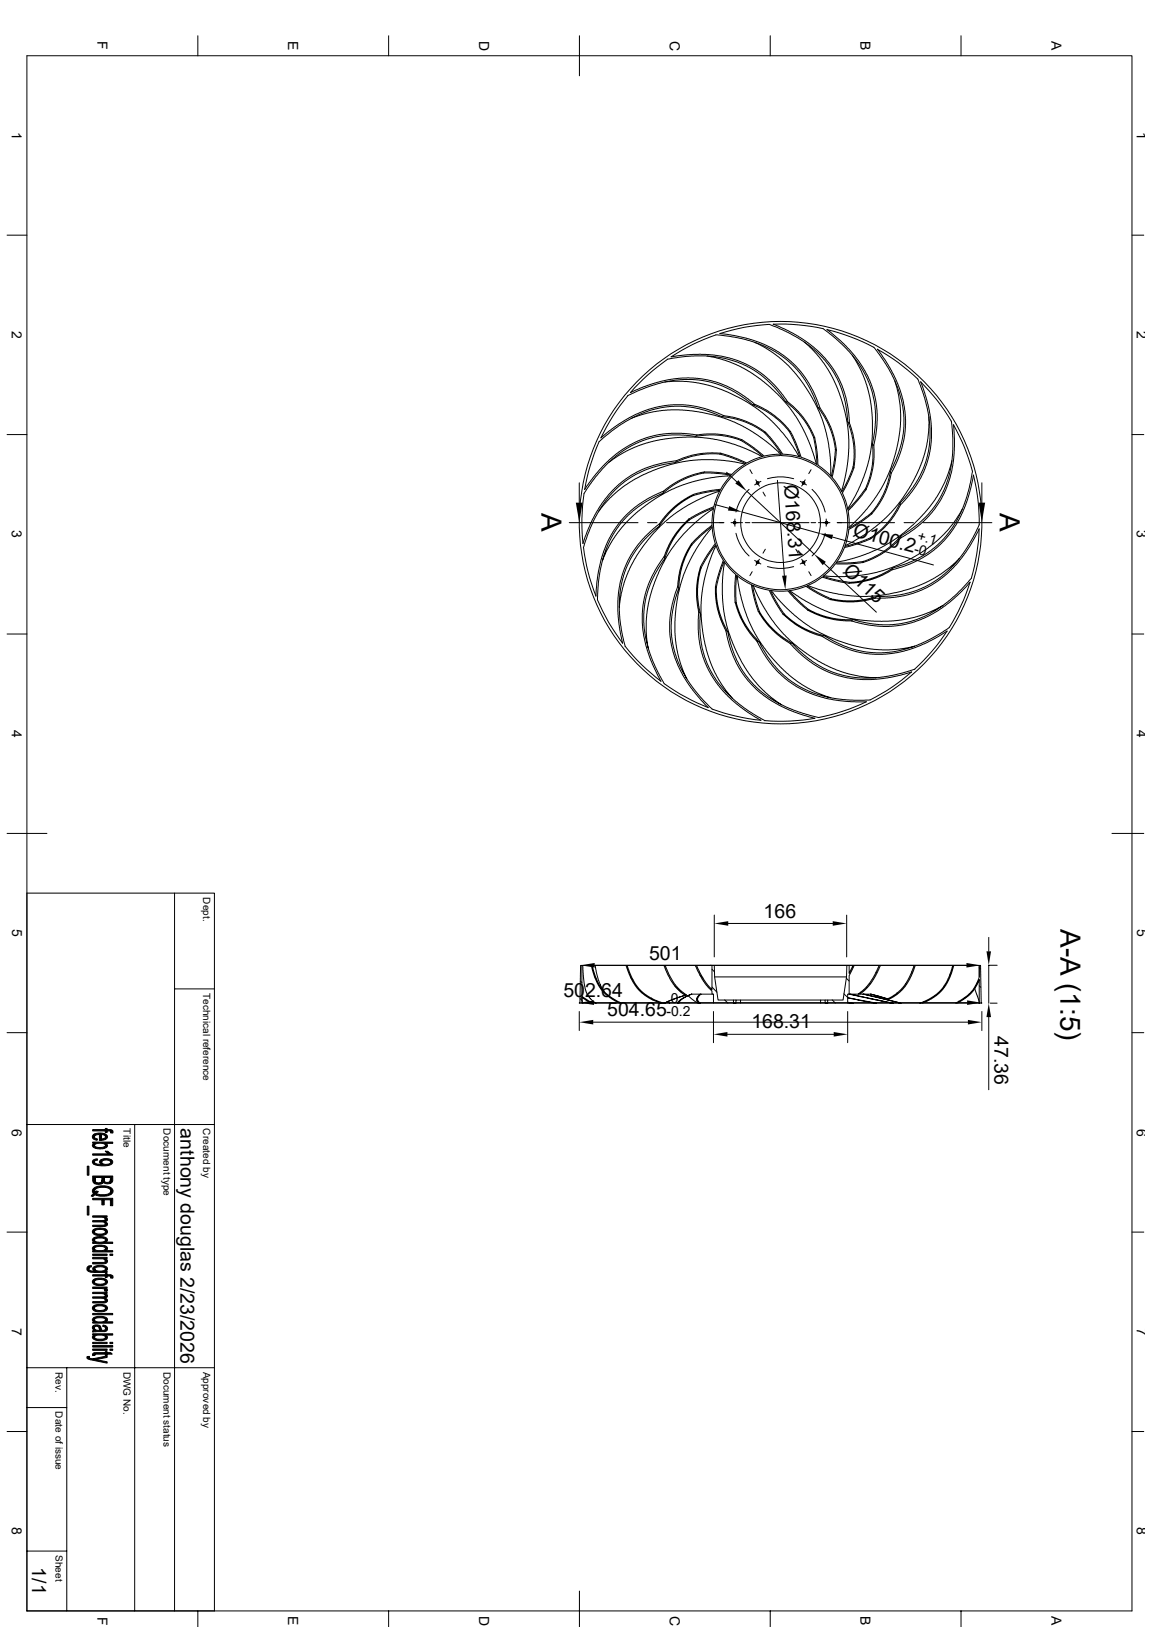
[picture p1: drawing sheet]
<svg xmlns="http://www.w3.org/2000/svg" width="297mm" height="420mm" viewBox="0 0 297 420" stroke-linecap="round" stroke-linejoin="round" font-family="sans-serif">
<g fill="none" stroke="#000" stroke-width=".26">
<path d="M6.9 14.4h285.2v401.4h-285.2zM51.1 9.2v5.2M100.3 9.2v5.2M149.5 9.2v10.4M198.8 9.2v5.2M248 9.2v5.2M1.8 60.7h5.1M292.1 60.7h3M171.5 98.6l4.9-.2 5.2 .7 4.6 1.4 5.3 2.5 4.5 3 3.1 2.6 4 4.5 2.7 4.1M182.5 91.9l4.5 1.1 4.9 2.1 4.4 2.8 3.8 3.3 3.7 4.1 2.7 4 2.2 4.5 1.7 5.3M194.8 88.4l2 1 2.5 1.6 3.9 3.2 3.6 4.1 2.8 4.4 2.1 4.2 1.5 4.7 1 6.5 .1 4.7M207.6 88.3l3.1 3.1 3.3 4.4 2.2 4.7 1.7 5.4 1 5.5 .1 4.5-.5 5.3-1.1 4.9"/>
<path d="M213.4 85.1a51.1 51.1 0 0 1 12.1 4.6M213.4 85l3.5 2.9 3.6 3.8 2.1 3 1.9 3.6 1.1 3.5 .7 4.1-.1 4.7-.7 4.3M219.9 91.7l2.3 4.1 1.7 4.4 1 5.3 .2 6.6-.6 5.2-1.2 4.7-1.9 4.6-2.7 4.7M225.5 89.6l3.1 4.3 2.4 4.5 1.1 2.9 1 4.8 .2 4.1-.7 4.4-1.3 3.9-1.6 3.2M226.4 90.2a47.7 47.7 0 0 1 10.4 7.6M226.4 90.1l3.2 4.8 1.8 3.5 1.6 4.6 .6 3.4v4.1l-.5 3.5-1.4 4.5-1.7 3.7M230.9 98.3l.8 3 .5 2.5 .2 5-.6 5-1.5 5.7-1.8 4.5-2.2 3.9-3.3 4.3-3.9 3.9M236.8 97.8l1.5 3.9 1.2 4.9 .5 3.9-.2 4.6-.9 4-1.6 4-2.5 3.8-2.6 2.9M1.8 112.2h5.1M162.9 108l3.9-1.3 4-.7 2.3-.2 5.4 .2 5.9 1.2 5 1.7 4.1 2.1 4.6 3.2 3.3 3M174.3 119.4l-3.6 .6-4.2 1.3-3.2 1.6-3.6 2.7-2.9 3-2.6 3.8-1.9 3.9-1.8 5.1M174.6 119l-.3 .4"/>
<path d="M179.5 112.6l-3.9-.3-5 .2-3.7 .9-4.1 1.7-3.7 2.5-3 2.7-2.4 2.8-2.8 4a44.2 44.2 0 0 0-.4 13.2l1.7-4.8 2.2-4.2 2.7-3.6 2.7-2.7 3.2-2.4 3.5-1.7 4.7-1.4 3.3-.5M179.5 112.6l3.4-.3 2.7 .1 3.7 .6 1.8 .7M179.9 112.3l-.4 .3M185.8 117.2l-2.7-.1-3.1 .4-3.4 .9-2.3 1M185.8 117.2l3.1 1 3.5 1.5-1.9 1.2-1.7 1.6-3.9-.6-3.2-.1M186 117l4 1.3 2.7 1.2M186 117l-.2 .2M186 117l-2.4-.1-3.4 .3-2.7 .6-3 1.2M186.3 107.6l-2.8-1.2-3-.9-4.8-.6h-3l-2.4 .4-3 .8-3.3 1.3-4.3 2.5-5.1 4.1-2.2 6.1-1.5 6.3 3.8-5.1 4.1-4 3.6-2.4 4.3-1.9 3.6-.9 3-.3 3.4 .1 3 .4 2.7-.3 4 .2 2 .4 3 .9 3.2 2.2 2.5 2 4.5-.5-2-2.8-2.4-2.7M186.3 107.6l3.1 .4 3.2 1.1 2.9 1.3 1.7 1.3M186.8 107.3l-.5 .3M186.8 107.3l3.1 .6 2.8 .9 2.7 1.4 2.2 1.4"/>
<path d="M191.1 113.7l3 1.9 2.7 2.2-2.1 .7-2 1M191.4 113.5l-.3 .2M192.2 119.8l-5.6-1-5.7-.1-4.7 .5-4.8 1.2-5.2 2.1-5 2.8-3.7 3.2-3 3.5M194.2 104.5l-4.6-3.3-3-1.5-3-1-4.2-.7h-3.9l-4.9 .8-4 1.3-4.5 2a47.1 47.1 0 0 0-7 10.9l4-3.1 3.2-2 4.1-1.9 3.9-1.1 3.4-.4 4.7 .2 3.6 .8 4.8 1.8M194.2 104.5l4.3 2.1 1.9 1.4 2.1 2 1.1 1.3 .7 1.3 2.1 5.3-2.2-.5-2.3-.2-2-2.9-2.3-2.7M194.8 104.4l-3.5-2.7-4-2.1-4-1.4-3.3-.5-4-.1-3.7 .4-5.1 1.4-4.5 1.9a48.3 48.3 0 0 1 9.8-8.6l4.7-.7 4.9-.1 4.7 .6 3.7 1.1 3 1.4 2.8 1.8 2.9 2.5 2.9 3.5a4.4 4.4 0 0 0 1.9 1.9l2.3 2.2 1 1.3 1.2 1.8 1.3 2.5 .7 3.3 .3 4.1M194.8 104.4l-.6 .1M194.8 104.4l2.9 1.4 2.4 1.6 1.9 1.7 2 2.3M196.6 117.9l-5-2.4-5.4-1.8-5-.8-4-.1-5.5 .5-5.7 1.3-4.4 1.9-2.3 1.3-2.2 1.6M197.6 111.6l-.4 .1M201.4 117.4l.1 .2M201.4 117.4l-.1 .1a17.5 17.5 0 0 0-15.7 24.6 17.3 17.3 0 0 0 30.3 2.3 17.3 17.3 0 0 0-14.3-26.8"/>
<path d="M201.4 117.4h.1M202.7 103.7h.5M203.2 103.7l-2.5-3.4-3.5-3.4-3.1-2.1-3.1-1.5-5-1.4-3.1-.4h-4.8l-4.9 .6a44.7 44.7 0 0 1 11.8-5.7l5.2 .8 4.2 1 4.6 2 3.1 1.9 2.6 2.3 2.7 3.2 1.8 3 1.9 4.6M203.2 103.7l1.5 1.2 2.5 2.7 1.7 2.6 1.3 2.8M203.7 111.4h.3M204 111.4l1.2 2.6 1.5 4 2.1 .8 2 1.1M205.8 117.3l.4 .6M209.9 112.9l.3 .1M210.2 113l.7 3.7 .2 3.4 3.4 2.9 .7-3.5 .4-3.5M210.5 119.1l.2 .7M211.1 105.2l1.8 2.6 1.2 2.6 1 2.9 .5 2.7M211.1 105.2l.5 .2"/>
<path d="M211.6 105.4l-1.8-4.4-2-3.5-2.2-2.8-3.1-2.7-3.2-2.1-4.3-1.8-5.3-1.4-3.9-.6a43.9 43.9 0 0 1 13-2.3l4.5 2 4 2.3 3.4 2.7 2.7 2.8 2 3 1.8 3.8 1 3.8 .5 4.7M211.6 105.4l1.3 2 1.4 2.8 1 3 .5 3M215.6 116l.2 .2M215.8 116.2l-.3 3.3-.8 3.7 1.4 1.8 1.1 2M218.7 108.9l.5 .3M218.7 108.9l.8 2.1 .8 3.5 .1 2.8-.3 3.2M219.2 109.2l-.5-4.7-1.1-4.1-1.4-3.3-2.2-3.4-2.3-2.5-4-3.3-4.3-2.5-3.9-1.7a45.9 45.9 0 0 1 13.1 1.3l3.1 2.5 3.5 3.4 2.7 3.5 2.2 4.1 .9 2.6 .9 4.9-.1 4.4-.7 4.2M219.2 109.2l.9 2.9 .5 3.1v2.9l-.3 2.7M225.1 114.6v5.3l-.6 3.2-1.1 3M225.1 114.6l.4 .4M225.5 114.9l-.1 4.7-.7 3.5-.6 1.9a18.2 18.2 0 0 1-4 5.6l-1.2 1.2 .2 2.3v2.2l3.2-1.9 2.6-2.1M239.7 107.6l-.1 3.7-.2 2.5-.7 2.9-1.7 4.8-2.4 4.6-2.9 4.1-3.7 4-4.2 3.3-5 3"/>
<path d="M245.5 108.7l.4 4.2-.2 5.5-.6 3.6-1.5 4.4-1.6 3.1-2.5 3.3-2.7 2.5-4.3 3M245.5 108.8a49.9 49.9 0 0 0-7.9-10.2l1.5 4.6 1 4.3 .3 2.9-.3 5.3-1 4.3-1.6 3.5-2.1 3.4-3.1 3.4M245.6 118.9l-1.4 4.7-2.4 4.6-3.3 4.3-3.9 3.9-4.6 3.5-4.1 2.1-5.4 2.1-4.6 1M292.1 112.2h3M146.9 134.9h17.7M149.5 124.6v5.2M167.1 134.9h2.4M170.2 135.2v.6M170.2 135.8l-3.9 3.5-2.3 2.8-2.2 3.9-.9 2.7-1 4.7-.1 4.2 .6 5.1 .9 4.2M171.1 127.3l-4.5 2.2-3.1 2.2-3.1 3.1-2.1 3-1.9 3.9-1 3-.8 4.4-.4 5.4a45.4 45.4 0 0 0 6.5 11.5l-.9-4.2-.4-4 .2-4.8 .8-4.2 1.6-4.1 2-3.2 2.4-2.9 3.8-3.4M171.2 126.8l-.1 .5M171.2 126.8l-3.7 1.7-3.8 2.5-2.8 2.7-2.4 3.1-1.9 3.5-1.5 4.1-.8 4-.5 5.5"/>
<path d="M172 134.9h14.8M177.8 134.3l-2.2 2.2-1.5 2.1-1.4 2.5-1.1 3M177.8 133.9l-2.3 2.4-1.9 2.6-1.1 2-1.1 2.7M177.8 133.9v.4M178.9 127.9l3-.7 3.9-.6-.9 2.1-.7 2.1-3.1 1.3-3.3 1.8M178.9 127.9l-2.4 1.3-2.2 1.7-2.5 2.6-1.6 2.3M178.9 127.6l-3 1.8-2 1.5-1.7 1.7-2 2.6M178.9 127.6v.3M181.6 122.1l-2.4 .6-3.3 1.3-2.3 1.3-2.5 2M181.6 122.1l3.7 .1 3.3 .5-1.4 1.7-1.2 1.9M181.7 121.8l-.1 .3M181.7 121.8l-2.4 .6-2.6 1-2.8 1.4-2.7 2"/>
<path d="M183.5 131.7l-3.6 2.8-3.6 3.5-3.2 4-3 5.4-1.8 4.7-1.3 5.5-.2 2.6v3l.5 4M183.7 136.1l-3.3 4.4-2.4 4.2-1.6 3.8-1.5 5.5-.7 5.5 .1 5.6 1 5.1 .8 2.6 1.1 2.4M183.7 135.9l-3 2.5-2.2 2.3M183.8 135.9l.2 2.3 .6 2.1-2.1 3-1.7 3M184.1 131.3l-.6 .4M184.1 131.1l-3.7 1.7-2.6 1.5M184.1 131.1l-.4 4.5-3.4 2.8-1.9 2M184.5 130.3l3.5 .9M185.7 126.8l-4.3 1.6-4.8 2.5-3.5 2.4-4.4 4.3-3.7 4.7-2.4 4.3-1.9 5-.9 5.2M185.9 126.3l-3.2 .4-3.8 .9M187.5 121.9l2.6 2.5M188.5 122.8l-5 .5-4.9 1.1-5.1 1.9-4.3 2.4-4.5 3.3-4.1 4-2.7 3.7-1.6 2.9-.9 2.1"/>
<path d="M189.7 134v1.8M189.9 137.7a11.4 11.4 0 0 0 3.4 5.8M191.5 132.2l19.9 5.5M191.6 134.9h-3M192.3 134.9h1.2M192.7 126.8l17.4 16.2M193.3 126.3a11.2 11.2 0 0 0-3.4 5.9M193.5 121.2l.6 1.1M194.1 134.9h14.6M195 123.9l1 1.6M196.3 124.2l-1.6 1M196.9 127l.6 1.1"/>
<path d="M198 123.6a12.1 12.1 0 0 1 6.8 0M200.6 124l1.8 24.6M206 127l-.6 1.1M206.5 124.2l1.6 1M207.8 123.9l-.9 1.6M209.3 134.9h1.2M209.3 121.2l-.6 1.1M209.5 126.3a12.1 12.1 0 0 1 3.4 5.9M211.2 134.9h3M212.9 137.7a11.4 11.4 0 0 1-3.4 5.8M213.2 134v1.8M214.8 138.6l26.1 7.2"/>
<path d="M217.3 126.1l-.2 .6M217.4 127.3l.8 2 .6 2.2M220.1 120.5l-1.2 3.3-1.6 3.2M220.1 120.5l.2 .3M220.3 120.8l-1.3 3.3-1.6 3.1M223.4 126.1l-2.5 3.3-2.1 2.1M223.4 126.1v.3M224.7 139.1l-2.7 1.1-4.1 1.2M224.7 138.8v.3M224.9 132.3v.4M229.7 121.7l-.6 3-1.1 2.7-1.8 3.2-1.3 1.7M229.7 121.7l.3 .5"/>
<path d="M230 122.2l-1.3 4.4-1.7 3.2-2 2.9-2.8 2-3.2 2-.9 4.4 3.5-1.1 3.1-1.2M230.8 134.9h-14.8M232.2 129.8l.1 .5M232.2 129.8l-.9 2-2.1 2.9-1.7 1.9-2.8 2.2M232.3 130.3l-1.5 2.7-1.6 2.1-2.2 2.2-2.3 1.8M232.4 138.9l-1.9 1.9-2.2 1.7-2.8 1.6-2.8 1.1M232.5 138.3l-.1 .6M232.5 138.3l-2 2.2-2.9 2.2-2.8 1.4-2 .8M233.3 134.9h2.4M238.2 134.9h17.7M248.3 131.4l-1.5 2.5-1.7 2.4-2.7 2.8-2.9 2.3-1.8 1.3-4.7 2.5-5.1 2.1-4 1-5.9 .5-5.4-.2M250.9 121.6a49.6 49.6 0 0 0-4.9-12l.3 3.6-.3 5.7-.8 4.4-1.5 4-2.3 3.8-1.7 2.1-3.7 3.4-3.6 2.3"/>
<path d="M251 121.6l-1.1 5.2-1.4 4.3-1.6 3.2-2.5 3.8-3.2 3.3-3.3 2.2-3.8 1.8-3.7 1.2M252.6 136.5a51.3 51.3 0 0 1-1.9 12.8l-3.9 4.1-2.8 2.4-4.4 2.8-2.8 1.3-4.3 1.1-3 .3-4.8-.3-4.6-1.1M252.7 136.5l-2.5 4.6-2.7 3.8-2.6 2.7-3.1 2.6-2.7 1.5-4.5 1.8-4 .7-4.8 .2M253.4 124.6v5.2M150.6 141.4a48.7 48.7 0 0 0 3.2 12.5M171.4 143.6l.2 .5M171.4 143.6l-2.2 3.4-1.8 3.7-1.2 3.7-.5 3.8 .2 4.6 .8 4 1.7 4.6 2.2 4.5a48.1 48.1 0 0 1-9.3-9.1M171.6 144.1l-2.7 4.3-1.2 2.6-1.2 4-.4 3.4 .1 3.9 1 4.9 1.5 4 2.5 5a42.9 42.9 0 0 0 11.6 6.5l-2.8-3.1-2.8-3.7-2.3-4.2-1.2-3.3-.8-4.2-.1-3.7 .6-4.2 1.5-4.9M174.9 151.4l.3 .4M178.4 140.4l-1.6 2.9-.9 2.2-.8 3.3-.2 2.6M178.4 140.4l.1 .3M178.5 140.7l-1.3 2.3-1 2.4-.7 3.1-.3 3.4"/>
<path d="M180.3 157.9l.4 .4M180.7 158.3l-.1 4 .5 4.5 1.1 3.8 1.7 3.4 3 4.2 2.9 2.8 3.4 2.6 4.2 2.5M180.8 146.3l.1 .3M180.8 146.3l-.8 3.5-.3 4.3 .6 3.9-.1 4.6 .2 2.5 .7 3.3 .7 2.2 2.1 4.2 1.3 1.9 2 2.4 3.9 3.4 5.2 3.4-4.8-.7-6.2-1.6a3.9 3.9 0 0 1-2.3-1.3l-3-3.3-3-4.1-2-4-1.2-3.6-.6-3.9 .1-3.5 .7-4.5 1.2-3.5M180.9 146.6l-.6 2.5-.3 2.8 .1 2.9 .6 3.5M184.4 141.5l-1.5 4-1.6 6.3-.4 4.2 .3 6 1 5.5 1.6 4.6 2.6 4.9 2.6 3.3M184.6 151.5l.2 .2M184.6 151.5l.1 2.6 .5 3.4 .7 2.3 1.4 3M184.7 140.6l-2.1 3-1.7 3M184.7 140.6l.8 2.1 1.2 2M184.7 140.8l-.3 .7M184.8 151.7l.3 4.1 .8 3.2 1.9 4.1 .9 3.7 1.4 3.5 1.1 2.1 1.9 2.8 2.9 3 2.8 2.1 2 1.2 5.4 2.3 5 1.4a47 47 0 0 0 12.4-4.1h-5.3l-4.4-.7-4.3-1.2-3.7-1.8-2.5-1.6-3.1-2.8-2.6-3.2-2.3-4.2"/>
<path d="M186.6 144.7l-1.5 4.7-.5 2.1M186.8 144.9l-1.3 4-.7 2.8M186.8 145.8l-.4 4.8 .3 6.7 .8 4.1 1.7 4.9 2.4 4.9 2.8 4.3 3.2 3.4 4.1 3M186.9 144.9l1.4 1.8 1.6 1.6-.3 2.9 .1 4.2M186.9 145.2v.7M189.7 155.4l.8 2.5 1.1 2.6 1.8 2.8 2 2.3M189.7 155.4l.3 .2M190 155.6l.8 2.4 1.4 3 1.7 2.5 2 2.2M190.2 148.7l.8 4.5 1.7 5.8 2.2 4.7 3 4.4 4.5 5 3.4 2.9 4.6 2.6 4 1.5M193.9 150.9l-2-1-1.8-1.4-.2 2.7 .1 4.4M193.9 151l.8 3.8 1 3M194.1 147.6l-.6 1"/>
<path d="M194.2 151l2.1 .8 2.2 .6 1.7 3.3 1.9 2.8M194.2 151.1l.9 4.1 .9 2.7M194.4 151.2l2.5 5.2 3.3 4.9 3.5 3.8 3.4 2.9 4.2 2.7 4.9 2.4 2.7 .8 3 .7 4.2 .4M194.7 144.7l1.6 .9M195.7 157.8l.3 .1M195.7 157.8l1.5 2.4 2 2.3 2.2 1.9 2.5 1.7M196 144.4l-1 1.6M196 157.9l1.8 2.7 2.1 2.3 2.5 1.9 2 1.2M197.5 141.8l-.6 1M198 146.3a12.1 12.1 0 0 0 6.8 0M198.8 152.4l2.2 .2 2.3-.1 1.8 2 3.3 3M198.8 152.4l1.9 3.6 1.7 2.5"/>
<path d="M199 152.4l4.1 4.7 4.2 3.6 4 2.5 4.5 2 5.3 1.7 4.5 .7h5.8l4.6-.8M202.1 158.5l3 2.6 1.8 1.1 2.1 1 3.2 1.1M202.1 158.5h.3M202.4 158.5l2.2 1.9 2.4 1.5 2.1 1 3.6 1.2M203.8 152.5l.6 .4M204.4 152.9l5.1 3.1 4.3 2 4.5 1.4 4.9 .8 6 .2 4.5-.5 4.7-1.3 4.9-2.3M205.4 141.8l.6 1M206.9 144.4l.9 1.6M208.1 144.7l-1.6 .9M208.3 151.3l3.4 2 2.8 1.3M208.4 157.5l2.7 1.3 2.3 .7 2.9 .6 3.4 .2M208.7 157.4l-.3 .1"/>
<path d="M208.7 147.6l.6 1M208.7 157.4l3.1 1.4 3 .8 2.7 .3h2.6M212.4 148.8l3.2 .9 3.7 .6M212.7 145.5l13.4 12.5M214.2 154.8l-2.6-1.3-3.6-2.2-2.2 .8-2.2 .4 2.4 2.5 2.7 2.4M214.5 154.6l-.3 .2M215.6 145.5l-1.5 1.8-1.7 1.5M217.9 141.3l-.9 2.1-1.2 1.9h3.7l3.3-.4M218.8 140.5l-.7 .3M219.3 150.3l-.2 .2M220.1 159.9l-.4 .4M222.7 145.2l-3.2 .3h-3.9"/>
<path d="M222.8 144.9l-.1 .3M225.8 154.4l-2.4 .6-3 .4-2.7-.1-3.5-.5M226.2 154l-3 .8-2.9 .3h-2.7l-3.1-.5M226.2 154l-.4 .4M230.2 147.1l-1.3 .8-3.1 1.4-3.2 .9-1.9 .3a19.3 19.3 0 0 1-7.1-1.1l-1.4-.4-1.9 1.2-2 1M230.2 147.1l4.1-1.3 3.1-1.4 3.5-2.3 3-2.8 2.8-3.8 1.8-3.5 1.5-4.2 1.2-5.2a45 45 0 0 1 1.4 13.1l-2.5 4.8-2.7 3.9-2.8 3-3.1 2.5-3 1.7-3.9 1.4-4.2 .8-4.2 .2M230.4 146.6l-2.8 1.6-2.3 1-3 .8-3 .3M230.4 146.6l-.2 .5M247.5 144.2l-2.3 2.2-2.4 1.8-3.4 2-4.8 1.9-5.4 1.3-5.4 .6-5.2-.3-5.1-.9-5-1.6M250.3 150.3a46.6 46.6 0 0 1-5.6 11.9l-4.3 2.6-3.7 1.7-4.5 1.4-3.9 .6-3.6-.1-4.4-.8-3.7-1.4-3.9-2.1M250.4 150.3l-3.3 3.4-3.9 3.1-3.1 2-4.1 1.7-4.3 1-3.9 .2-3.5-.3-4.6-1.1M1.8 163.7h5.1"/>
<path d="M187.3 162.8l.5 .2M187.3 162.8l1 4.1 1.9 4.5 2.2 3.5 2.6 2.9 3.5 2.8 3.4 1.9 4 1.6 4.4 1.3a49.3 49.3 0 0 1-12.9 .6M195.4 165.6l.5 .1M195.9 165.7l2.4 4.1 2.4 3 2.7 2.5 3.1 2 3.9 1.8 4.4 1.1 4.5 .5h4.8a26.5 26.5 0 0 0 7.3-4.2l3.8-3-5.5 1.4-4.1 .5-4.3-.1-3.5-.5-3.9-1.2-3.5-1.9-3.6-2.6-2.9-3M204.4 166l-.5 .1M204.4 166l2.8 2.8 3.5 2.6 4 2 3.5 1.1 4.5 .5 4.3-.1 4.3-.8 4.8-1.3M212.2 164.3l4.3 2.3 3.5 1.4 3.7 .7 4.1 .2 3.8-.5 4.5-1.2 4.7-2.1 3.6-2.2a52 52 0 0 1-8.4 9.9M212.7 164l-.5 .3M292.1 163.7h3M1.8 215.1h10.3M286.9 215.1h8.2M6.9 230.5h48.4v185.3"/>
<path d="M45 230.5v185.3M184.3 236.2v10.8M187.9 238.4h27M218.5 236.2v10.8M45 255.3h10.3M149.7 257.8l.5 .4M149.8 253.2l.4 .4M149.8 249.2h.4v8l2.8 1.8-1-.3-1.8-1.3v1.6h-.7l.1-.1zM150.2 249.2h.2M150.2 257.4v.7a.72 .72 0 0 0 .3 .8 .72 .72 0 0 0 .8 .1h1.2M150.2 259h.2M150.4 249.2l.3 4.5 .6 2.4 .9 1.6 1.6 1.3"/>
<path d="M150.4 249.2h2.2M152.6 249.2h.3l.3 1.7 1 2.5 1.2 2 1.7 1.6 3.3 2h-.5l-2.2-1.2-1.4-1.1-1.1-1.1-1.1-1.8-.7-1.7zM152.9 249.2h.7M153 259h.8M153.3 258.8h96.3M153.5 249.2h95.9M153.5 252.3l.5 .5M153.8 259h6.1M159.9 258.7l.2 .3M160.4 259h9.8M161.6 249.2h-7.5a.39 .39 0 0 0-.5 .1 .39 .39 0 0 0 .1 .6l.9 3.7 1.3 2.3M161.6 249.2h.2l1.5 3.7 1.8 2.6 2.7 2 2.9 1.3-.3 .1-3-1.3-1.8-1.3-.9-.9-1.5-2.1z"/>
<path d="M161.8 249.2h9.5M162.7 252.3l.7 .7M168 257.6l.5 .5M170.2 259h1.2M170.2 259h.1M170.7 258.8l-.5 .2 .2-.1M171.3 249.2h.4l1 2.4 1.3 2.4 1.4 1.5 1.7 1.3-.3 .1-.7-.4-1.9-1.9-1.4-2zM171.4 259h1.4M171.7 249.2h7.7M172.2 258.6l.6 .4M172.8 259h2.1M174 254.4l1.9 1.8"/>
<path d="M174.9 259h.3M176.8 256.9l-3.5 1.2-1.9 .9M177.1 256.8l-3.1 1.1-2.4 1.1M177.5 257l.2 .1M177.6 257l1.4 1.3 1.2 .7M178.5 256.6l-2.3 1.1-.8 .7-.2 .6h5M179.4 249.2h.3l2.3 4.2 1.7 2v-6.2h.6l.1 3 .9 5.9h4v.9h-5.2v-2.4h-.4v-.8l-2.1-2.4zM179.7 249.2h4M180.2 259h.1M180.3 259h.4M180.6 251.8l.8 .8M180.7 259h3.4"/>
<path d="M180.8 256.6l-.6 .4-.5 .8 .1 .6 .5 .6M180.9 256.6l-.6 .6-.3 .6 .2 .7 .5 .5M183.3 249.2h.4M183.7 250.2l.7 .7M183.7 254.8l1.3 1.3M183.7 256.6h-5.3l-2.5 1.3-.8 .6-.2 .5M184 256.6l.1 .2M184.3 249.2h34.2M184.4 252.2h34M187 258.1l.8 .9M189.2 259h.7h-.6M189.3 258.1h.6"/>
<path d="M189.9 258.1h1.2v.9h-1.2zM191.1 258.1h20.7M191.1 259h20.7M211.8 258.1h1.1v.9h-1.1zM212.9 259h.7M212.9 258.1h.7M214.8 258.1l.8 .9M217.8 256.5l.9 1M218.4 252.5l.7 .7M218.5 249.2h.6v2l1-2h.3l-1.3 2.6v4.8h-.4v2.4h-5.1v-.9h4l.8-5.9zM218.7 259h1M218.7 257.5l7.5 1.5"/>
<path d="M218.7 257.6l7.1 1.4M219.1 249.2h1M219.3 256.6l11.1 2.4M219.7 259l-1-.3 1.4 .3M219.7 259h.4M220 249.5l.2 .2M220.1 259h5.7M220.4 249.2h6.5M221.4 256.6h-2.3l11.1 2.4M221.9 256.6h2.8l4.3 1.3M222 256.2l.2 .1M222.7 256.6l9.7 2.4"/>
<path d="M222.8 256.6l9.6 2.4h4.9M224.3 253.8l.2 .2M224.7 256.6l4.7 1.3M225.8 259h.4M226.1 251l.2 .2M226.2 259h4M226.9 249.2h.3l-1.2 2.6-1.3 2-1.7 2-1.1 .8h-.5l1.6-1.2 1.4-1.6 1.4-2.4zM227.2 249.2h8.7M230.2 259h.2M230.4 259h2M231.4 256.3l.2 .2M232.4 259h.1"/>
<path d="M233.7 253.9l.1 .2M235.2 250.9l.3 .2M235.9 249.2h.3l-1.1 2.8-1.6 2.7-2.1 2.1-1.7 1-.7 .1 2.4-1.5 1.8-1.8 1.6-2.6zM236.2 249.2h9.6M238 259h8.6M238.3 258.6l.2 .1M241.3 256.9l.1 .1M243.5 254.6l.2 .2M245.1 251.5l.2 .2M245.8 249.2l.3 .1-.9 2.9-1.1 2.1-1 1.3-1.4 1.3-1.3 .9-2.3 1.1-.8 .1 3.1-1.4 2.5-2.1 1.7-2.6zM246.1 249.2h5.7a.56 .56 0 0 1 .7 0 .56 .56 0 0 1 .2 .7v2.3M247 259h5.7"/>
<path d="M247.4 258.4l.2 .2M250.1 256.5l.2 .2M251.5 255.2l1 2.6 .2 1.2M252 253.8l.2 .2M252.7 249.2h.3l.2 9.7 .2 .1h-.7v-6.1l-.7 1.5-1.4 2-2.4 1.9-1.1 .6-.5 .1 3.4-2.3 1.5-1.9 1.2-2.6zM252.7 249.8l.3 .3M252.7 254.5l.4 .3M252.7 259h.1M252.7 249.2h.1M255.1 242v3.6M255.5 259h1.8M257.3 249.2h-2.2v9.8"/>
<path d="M1.8 266.6h5.1M149.5 261.1v4.9M153.1 263.9h96.7M184.1 261.1v8.1M187.7 267h27.4M218.7 261.1v8.1M253.4 261.1v4.9M255.1 262.6v18.7M292.1 266.6h3M6.9 290.3h48.4M34.8 290.3v125.5M1.8 318.1h5.1"/>
<path d="M292.1 318.1h3M6.9 353.1h48.4M17.2 353.1v62.7M1.8 369.5h5.1M6.9 363.3h10.3M292.1 369.5h3M6.9 400.4h10.3M51.1 415.8v4.1M100.3 415.8v4.1M149.5 410.7v9.2M198.8 415.8v4.1M248 415.8v4.1"/>
<circle cx="189.6" cy="134.9" r=".34"/>
<circle cx="189.6" cy="134.9" r=".3"/>
<circle cx="195.5" cy="124.7" r=".34"/>
<circle cx="195.5" cy="124.7" r=".3"/>
<circle cx="201.4" cy="134.9" r="10.3"/>
<circle cx="201.4" cy="134.9" r="52"/>
<circle cx="207.3" cy="124.7" r=".3"/>
<circle cx="207.3" cy="124.7" r=".34"/>
<circle cx="213.3" cy="134.9" r=".34"/>
<circle cx="213.3" cy="134.9" r=".3"/>
<circle cx="195.5" cy="145.2" r=".34"/>
<circle cx="195.5" cy="145.2" r=".3"/>
<circle cx="207.3" cy="145.2" r=".3"/>
<circle cx="207.3" cy="145.2" r=".34"/>
</g>
<g fill="#000" stroke="#000" stroke-width=".26">
<path d="M24.3 295.1l.1 .6z" fill-rule="evenodd"/>
<path d="M24 293l.3-.3 .1 .9 .7 .4v.3a.92 .92 0 0 1-1-.3 .92 .92 0 0 1-.1-1z" fill-rule="evenodd"/>
<path d="M24 299.5l1-.4 .2 .4-.7 .2-.2 .9a.68 .68 0 0 1-.3-1.1z" fill-rule="evenodd"/>
<path d="M24.3 292.7l1.1-.2 1.5 .1 .3 .2v.7l-.3-.5-.7-.1-.1 1.5h-.4v-1.5l-1 .1-.3 .5z" fill-rule="evenodd"/>
<path d="M26.2 292.9v1.1h.1l.8-.3 .1-.9a.77 .77 0 0 1 .5 .9 .77 .77 0 0 1-.9 .6l-.7 .1z" fill-rule="evenodd"/>
<path d="M24 295.3l.3-.2 .1 .6a2.11 2.11 0 0 0 2.5 .3l.3-.3v-.6a.64 .64 0 0 1 .5 .8 .64 .64 0 0 1-.7 .5l-1.3 .2a1.66 1.66 0 0 1-1.9-1z" fill-rule="evenodd"/>
<path d="M27.2 297.2h.6l.2 .2-.1 .5z" fill-rule="evenodd"/>
<path d="M23.9 291.6h3.3v-.3h.4v.3h1v.6l-.4-.3h-.6v.5h-.4v-.5h-3.3z" fill-rule="evenodd"/>
<path d="M26.1 299.3l.9-.2 1.2 .1 .4 .1v.7a1.44 1.44 0 0 0-2.4 0z" fill-rule="evenodd"/>
<path d="M23.9 294.8h5.2v.3h-1.9v.6a2.28 2.28 0 0 0-2.8-.2v-.4h-.5z" fill-rule="evenodd"/>
<path d="M23.9 297.9h4l.1-.5 1.1 .6v.2h-5.2z" fill-rule="evenodd"/>
<path d="M24.3 299.9a2.03 2.03 0 0 0 2.1 .7v-.3a1.77 1.77 0 0 0 2.2-.3v-.7a.75 .75 0 0 1 .5 .9 .75 .75 0 0 1-.9 .6l-1 .1h-2l-.9-.3z" fill-rule="evenodd"/>
<path d="M28.6 291.6l.5 .2v.7l-.6-.1z" fill-rule="evenodd"/>
<path d="M22.5 301h.4v2.4h-.4z" fill-rule="evenodd"/>
<path d="M22.5 311.4h.4v2.2h-.4z" fill-rule="evenodd"/>
<path d="M24 308.3l.2-.2-.2 .8-.5-.2z" fill-rule="evenodd"/>
<path d="M24.8 307.5l.6 .1-.6 .5z" fill-rule="evenodd"/>
<path d="M24.6 304v.7a.89 .89 0 0 0 .8 .7 .89 .89 0 0 0 .9-.8l-.1 1h-1.6z" fill-rule="evenodd"/>
<path d="M25.8 299.6l.3-.3 .3 1.3-.7-.4z" fill-rule="evenodd"/>
<path d="M23.9 315.1h2.5l.7-.2 .1 1-.4-.4-2.9-.1z" fill-rule="evenodd"/>
<path d="M24.3 317.3l.8-.3 1.6 .1 .5 .1v.8a2.04 2.04 0 0 0-2.6-.4l-.2 .4z" fill-rule="evenodd"/>
<path d="M27.1 314.2l.1 .5z" fill-rule="evenodd"/>
<path d="M23.9 313.9h3.7v.3h-.5v.3l-.8-.3h-2.4z" fill-rule="evenodd"/>
<path d="M27.3 314.2a.58 .58 0 0 1 .4 .7 .58 .58 0 0 1-.6 .4z" fill-rule="evenodd"/>
<path d="M23.9 316.3l3.1-.1 .2-.8a.62 .62 0 0 1 .5 .8 .62 .62 0 0 1-.8 .4h-3z" fill-rule="evenodd"/>
<path d="M24 317.5l.3-.2 .1 .7a2 2 0 0 0 2.6 .3l.2-.2v-.9a.81 .81 0 0 1 .5 1 .81 .81 0 0 1-.9 .6l-.9 .1a1.6 1.6 0 0 1-2.1-1z" fill-rule="evenodd"/>
<path d="M26.9 304v.6a.8 .8 0 0 0 .8 .6 .8 .8 0 0 0 .8-.7v1h-1.3l-.4-.1z" fill-rule="evenodd"/>
<path d="M24.4 307.5l.2 .3 .2-.3 .1 .6 1.6 .3a1.69 1.69 0 0 0 2.1-.9v.9l-1.5 .4h-1.3l-1.4-.4z" fill-rule="evenodd"/>
<path d="M23.9 303.6h5.2v1.2l-.6 .7v-1.5h-1.6l-.1 1.4-.1-.2-.4 .3v-1.5h-1.7l-.1 1.6-.5-.5z" fill-rule="evenodd"/>
<path d="M23.9 309.3h5.2v1.9h-.6v-1.5h-1.6v1.3h-.6v-1.3h-2.4z" fill-rule="evenodd"/>
<path d="M24.1 306.8l1.3-.6h2.2a1.36 1.36 0 0 1 1.5 1.6l-.5 .6v-.9a1.53 1.53 0 0 0-1.9-1h-.5a1.53 1.53 0 0 0-1.8 1v.9l-.2 .3v-.6a.88 .88 0 0 1-.1-1.3z" fill-rule="evenodd"/>
<path d="M22.9 326.8l.7-.1-.1 .4-.4 .1-.2 .3z" fill-rule="evenodd"/>
<path d="M23.9 339h5.2v.4h-5.2z" fill-rule="evenodd"/>
<path d="M24.1 319.6l.2-.2 .1 1.3a.58 .58 0 0 1-.5-.4 .58 .58 0 0 1 .2-.7z" fill-rule="evenodd"/>
<path d="M24.1 321.8l.2-.2 .1 1.2-.6-.4z" fill-rule="evenodd"/>
<path d="M22.6 327.1l.3-.3v.7a1.09 1.09 0 0 0 1.5 .6v.4a1.69 1.69 0 0 1-2-.9z" fill-rule="evenodd"/>
<path d="M24.3 330.2l1-.3 1.5 .1 .4 .2v.7a2.12 2.12 0 0 0-2.7-.3l-.1 .3z" fill-rule="evenodd"/>
<path d="M23.9 334.8l3.2-.2 .1 1-.1-.3-.5-.1-2.7-.1z" fill-rule="evenodd"/>
<path d="M24.3 337l1.1-.3 1.5 .1 .3 .2v.7a1.77 1.77 0 0 0-2.1-.6l-.5 .3-.2 .3z" fill-rule="evenodd"/>
<path d="M27.2 327.6v.5z" fill-rule="evenodd"/>
<path d="M27.1 324.9l.1 .6z" fill-rule="evenodd"/>
<path d="M27.1 333.9l.1 .5z" fill-rule="evenodd"/>
<path d="M23.9 324.6h3.7v.3h-.5v.3l-.6-.2h-2.6z" fill-rule="evenodd"/>
<path d="M24.5 327.6a1.98 1.98 0 0 0 2.3 .4l.4-.4v.5h.4v.4h-3.2z" fill-rule="evenodd"/>
<path d="M23.9 332.2h3.7v.4h-.5v.4l-.7-.4h-2.5z" fill-rule="evenodd"/>
<path d="M23.9 333.6h3.7v.3h-.5v.3l-.7-.3h-2.5z" fill-rule="evenodd"/>
<path d="M23.9 323.7h3.7v.4h-3.7z" fill-rule="evenodd"/>
<path d="M24.3 319.4l1.8-.2a1.37 1.37 0 0 1 1.6 1l-.5 .4v-.5a2.3 2.3 0 0 0-2.5-.4l-.3 .4z" fill-rule="evenodd"/>
<path d="M24.3 321.6l1.8-.2a1.31 1.31 0 0 1 1.6 .9l-.5 .5v-.5a2.3 2.3 0 0 0-2.5-.4l-.3 .4z" fill-rule="evenodd"/>
<path d="M23.9 325.9h2.9l.4-.3 .1-.6a.69 .69 0 0 1 .4 .9 .69 .69 0 0 1-.9 .3l-2.9 .1z" fill-rule="evenodd"/>
<path d="M24.1 327.1l1-.4 1-.1a1.43 1.43 0 0 1 1.6 1l-.5 .5v-.5a1.95 1.95 0 0 0-2.3-.5l-.4 .4-.1 1v-.4l-.5-.5z" fill-rule="evenodd"/>
<path d="M24.1 330.4l.2-.2 .1 .7a1.7 1.7 0 0 0 2.1 .5l.7-.3v-.9a.83 .83 0 0 1 .5 1 .83 .83 0 0 1-1 .6l-.5 .1a2.06 2.06 0 0 1-2.4-.9z" fill-rule="evenodd"/>
<path d="M27.1 332.6l.6 .3-.1 .5-.6-.2z" fill-rule="evenodd"/>
<path d="M27.3 333.9a.58 .58 0 0 1 .4 .7 .58 .58 0 0 1-.6 .5z" fill-rule="evenodd"/>
<path d="M23.9 336h2.9l.4-.3v-.6a.64 .64 0 0 1 .5 .8 .64 .64 0 0 1-.8 .4h-3z" fill-rule="evenodd"/>
<path d="M24 337.2l.3-.2 .1 .7a2.12 2.12 0 0 0 2.7 .2l.1-.9a.83 .83 0 0 1 .5 1 .83 .83 0 0 1-1 .5l-.5 .1a1.92 1.92 0 0 1-2.4-.9z" fill-rule="evenodd"/>
<path d="M23.9 329.1h3.3v-.3h.4v.3h1v.6l-.4-.3h-.6v.4h-.4v-.4h-3.3z" fill-rule="evenodd"/>
<path d="M28.4 323.7h.7v.4h-.7z" fill-rule="evenodd"/>
<path d="M23.9 320.7h.5v-.4a2.24 2.24 0 0 0 2.8-.2v.5h1.9v.4h-5.2z" fill-rule="evenodd"/>
<path d="M23.9 322.8h.5v-.3a2.5 2.5 0 0 0 2.8-.1v.4h1.9v.4h-5.2z" fill-rule="evenodd"/>
<path d="M28.6 329.1l.5 .2v.6h-.6z" fill-rule="evenodd"/>
<path d="M22.5 350.2l.6-.1-.1 .8-.5-.3z" fill-rule="evenodd"/>
<path d="M23.9 347.3h5.2v.4h-5.2z" fill-rule="evenodd"/>
<path d="M24.3 342.8l.1 .7z" fill-rule="evenodd"/>
<path d="M24.1 340.2l.2-.1 .1 1.1-.6-.5z" fill-rule="evenodd"/>
<path d="M24.3 344.7l.1 .4z" fill-rule="evenodd"/>
<path d="M24.1 349.3l.4-.1v.7h-.6z" fill-rule="evenodd"/>
<path d="M23.9 342.3a1.65 1.65 0 0 1 2 0l-.1 1.1a.96 .96 0 0 0-1.1-1l-.4 .2v.8l-.4-.5z" fill-rule="evenodd"/>
<path d="M26.6 342.1l.6 .1v.7l-.1-.3-.6-.2z" fill-rule="evenodd"/>
<path d="M23.9 350.8l3.7-.8v.4l-2.8 .5z" fill-rule="evenodd"/>
<path d="M23 350.4l.4 .3 4.2 .8v.4l-4.5-1z" fill-rule="evenodd"/>
<path d="M23.9 346.5h3.7v.3h-3.7z" fill-rule="evenodd"/>
<path d="M23.9 348.2h3.7v.4h-3.7z" fill-rule="evenodd"/>
<path d="M24.3 340.1l1.9-.3a1.1 1.1 0 0 1 1.5 1.1l-.5 .3v-.5a2.02 2.02 0 0 0-2.3-.5l-.5 .5z" fill-rule="evenodd"/>
<path d="M24.4 343l.5 .4h.9l.1-1.1 .1 .2a.72 .72 0 0 0 .3 .8 .72 .72 0 0 0 .8 0l.1-1.1a.84 .84 0 0 1 .5 1.1 .84 .84 0 0 1-1.2 .4l-2.6 .2v-.4h.5z" fill-rule="evenodd"/>
<path d="M24.1 344.8l.2-.1 .1 .4a1.85 1.85 0 0 0 2.1 .6l.6-.3 .1-.8a.68 .68 0 0 1 .5 .9 .68 .68 0 0 1-.8 .4l-1.2 .2a1.44 1.44 0 0 1-1.8-1.1z" fill-rule="evenodd"/>
<path d="M24.5 349.2h2.7v-.3h.4v.3h1l.4 .3h-1.4v.4h-.4v-.4h-2.6l-.1 .2z" fill-rule="evenodd"/>
<path d="M28.4 346.5h.7v.3h-.7z" fill-rule="evenodd"/>
<path d="M28.4 348.2h.7v.4h-.7z" fill-rule="evenodd"/>
<path d="M23.9 341.2h.5v-.3a2.5 2.5 0 0 0 2.8-.1v.4h1.9v.3h-5.2z" fill-rule="evenodd"/>
<path d="M23.9 344.3h5.2v.3h-1.9v.6a2.2 2.2 0 0 0-2.6-.4l-.2 .2v-.4h-.5z" fill-rule="evenodd"/>
</g>
<g fill="#000">
<path d="M148.6 129.8h1.7l-.8 5.1zM188.2 130.6l3.3 1.6-3.7-.4zM190.5 124l2.2 2.8-3-2zM211.4 137.7l3.6 .3-.3 1.2zM252.5 129.8h1.7l-.8 5.1zM201.8 148.6l1.2-.1-.4 3.7zM210.1 143l3 2-.8 .9zM184.3 238.4l3.6-.6v1.2zM214.9 237.8l3.6 .6-3.6 .6zM149.7 258.8l3.6-.6v1.2zM149.9 249.2l3.6-.6v1.2zM249.4 248.6l3.6 .6-3.6 .6z"/>
<path d="M249.6 258.2l3.6 .6-3.6 .6zM254.6 245.6h1.1l-.6 3.6zM149.5 263.9l3.6-.6v1.2zM184.1 267l3.6-.6v1.2zM215.1 266.4l3.6 .6-3.6 .6zM249.8 263.3l3.6 .6-3.6 .6zM255.1 259l.6 3.6h-1.1z"/>
</g>
<g font-size="7.2">
<text x="139.7" y="132.5" transform="rotate(90 139.7 132.5)">A</text>
<text x="258" y="132.5" transform="rotate(90 258 132.5)">A</text>
<text x="273.6" y="239.8" transform="rotate(90 273.6 239.8)">A-A (1:5)</text>
</g>
<g font-size="5">
<text x="202.3" y="125.1" transform="rotate(86 202.3 125.1)">Ø168.31</text>
<text x="219.9" y="138.4" transform="rotate(15 219.9 138.4)">Ø100.2</text>
<text x="217.3" y="147.6" transform="rotate(43 217.3 147.6)">Ø115</text>
<text x="197.1" y="236.9">166</text>
<text x="167.5" y="247.7">501</text>
<text x="145.4" y="257.3">502.64</text>
<text x="156.7" y="262.4">504.65</text>
<text x="193.9" y="265.5">168.31</text>
<text x="256.7" y="267.5" transform="rotate(90 256.7 267.5)">47.36</text>
<text x="46.6" y="291.3" transform="rotate(90 46.6 291.3)">anthony douglas 2/23/2026</text>
<text x="8.3" y="404.6" transform="rotate(90 8.3 404.6)">1/1</text>
</g>
<g font-size="3.6">
<text x="25.1" y="10.7" transform="rotate(90 25.1 10.7)">F</text>
<text x="74.4" y="10.6" transform="rotate(90 74.4 10.6)">E</text>
<text x="123.6" y="10.5" transform="rotate(90 123.6 10.5)">D</text>
<text x="172.8" y="10.5" transform="rotate(90 172.8 10.5)">C</text>
<text x="222.1" y="10.6" transform="rotate(90 222.1 10.6)">B</text>
<text x="271.3" y="10.6" transform="rotate(90 271.3 10.6)">A</text>
<text x="3.1" y="34" transform="rotate(90 3.1 34)">1</text>
<text x="293.4" y="34" transform="rotate(90 293.4 34)">1</text>
<text x="3.1" y="85.4" transform="rotate(90 3.1 85.4)">2</text>
<text x="293.4" y="85.4" transform="rotate(90 293.4 85.4)">2</text>
<text x="3.1" y="136.9" transform="rotate(90 3.1 136.9)">3</text>
<text x="293.4" y="136.9" transform="rotate(90 293.4 136.9)">3</text>
<text x="235.7" y="142.7" transform="rotate(16 235.7 142.7)">-0</text>
<text x="236.6" y="139.4" transform="rotate(16 236.6 139.4)">+.1</text>
<text x="3.1" y="188.4" transform="rotate(90 3.1 188.4)">4</text>
<text x="293.4" y="188.4" transform="rotate(90 293.4 188.4)">4</text>
<text x="3.1" y="239.9" transform="rotate(90 3.1 239.9)">5</text>
<text x="293.4" y="239.9" transform="rotate(90 293.4 239.9)">5</text>
<text x="172" y="262.4">-0.2</text>
<text x="173.1" y="258.9">0</text>
<text x="3.1" y="291.3" transform="rotate(90 3.1 291.3)">6</text>
<text x="293.4" y="291.3" transform="rotate(90 293.4 291.3)">6</text>
<text x="3.1" y="342.8" transform="rotate(90 3.1 342.8)">7</text>
<text x="293.4" y="342.8" transform="rotate(90 293.4 342.8)">7</text>
<text x="3.1" y="394.3" transform="rotate(90 3.1 394.3)">8</text>
<text x="293.4" y="394.3" transform="rotate(90 293.4 394.3)">8</text>
<text x="25.1" y="417.3" transform="rotate(90 25.1 417.3)">F</text>
<text x="74.4" y="417.2" transform="rotate(90 74.4 417.2)">E</text>
<text x="123.6" y="417.1" transform="rotate(90 123.6 417.1)">D</text>
<text x="172.8" y="417.1" transform="rotate(90 172.8 417.1)">C</text>
<text x="222.1" y="417.2" transform="rotate(90 222.1 417.2)">B</text>
<text x="271.3" y="417.2" transform="rotate(90 271.3 417.2)">A</text>
</g>
<g font-size="2.6">
<text x="52.5" y="231.6" transform="rotate(90 52.5 231.6)">Dept.</text>
<text x="52.5" y="256.3" transform="rotate(90 52.5 256.3)">Technical reference</text>
<text x="31.9" y="291.3" transform="rotate(90 31.9 291.3)">Title</text>
<text x="42.2" y="291.3" transform="rotate(90 42.2 291.3)">Document type</text>
<text x="52.5" y="291.3" transform="rotate(90 52.5 291.3)">Created by</text>
<text x="14.4" y="354.1" transform="rotate(90 14.4 354.1)">Rev.</text>
<text x="31.9" y="354.1" transform="rotate(90 31.9 354.1)">DWG No.</text>
<text x="42.2" y="354.1" transform="rotate(90 42.2 354.1)">Document status</text>
<text x="52.5" y="354.1" transform="rotate(90 52.5 354.1)">Approved by</text>
<text x="14.4" y="364.4" transform="rotate(90 14.4 364.4)">Date of issue</text>
<text x="14.4" y="401.4" transform="rotate(90 14.4 401.4)">Sheet</text>
</g>
</svg>
